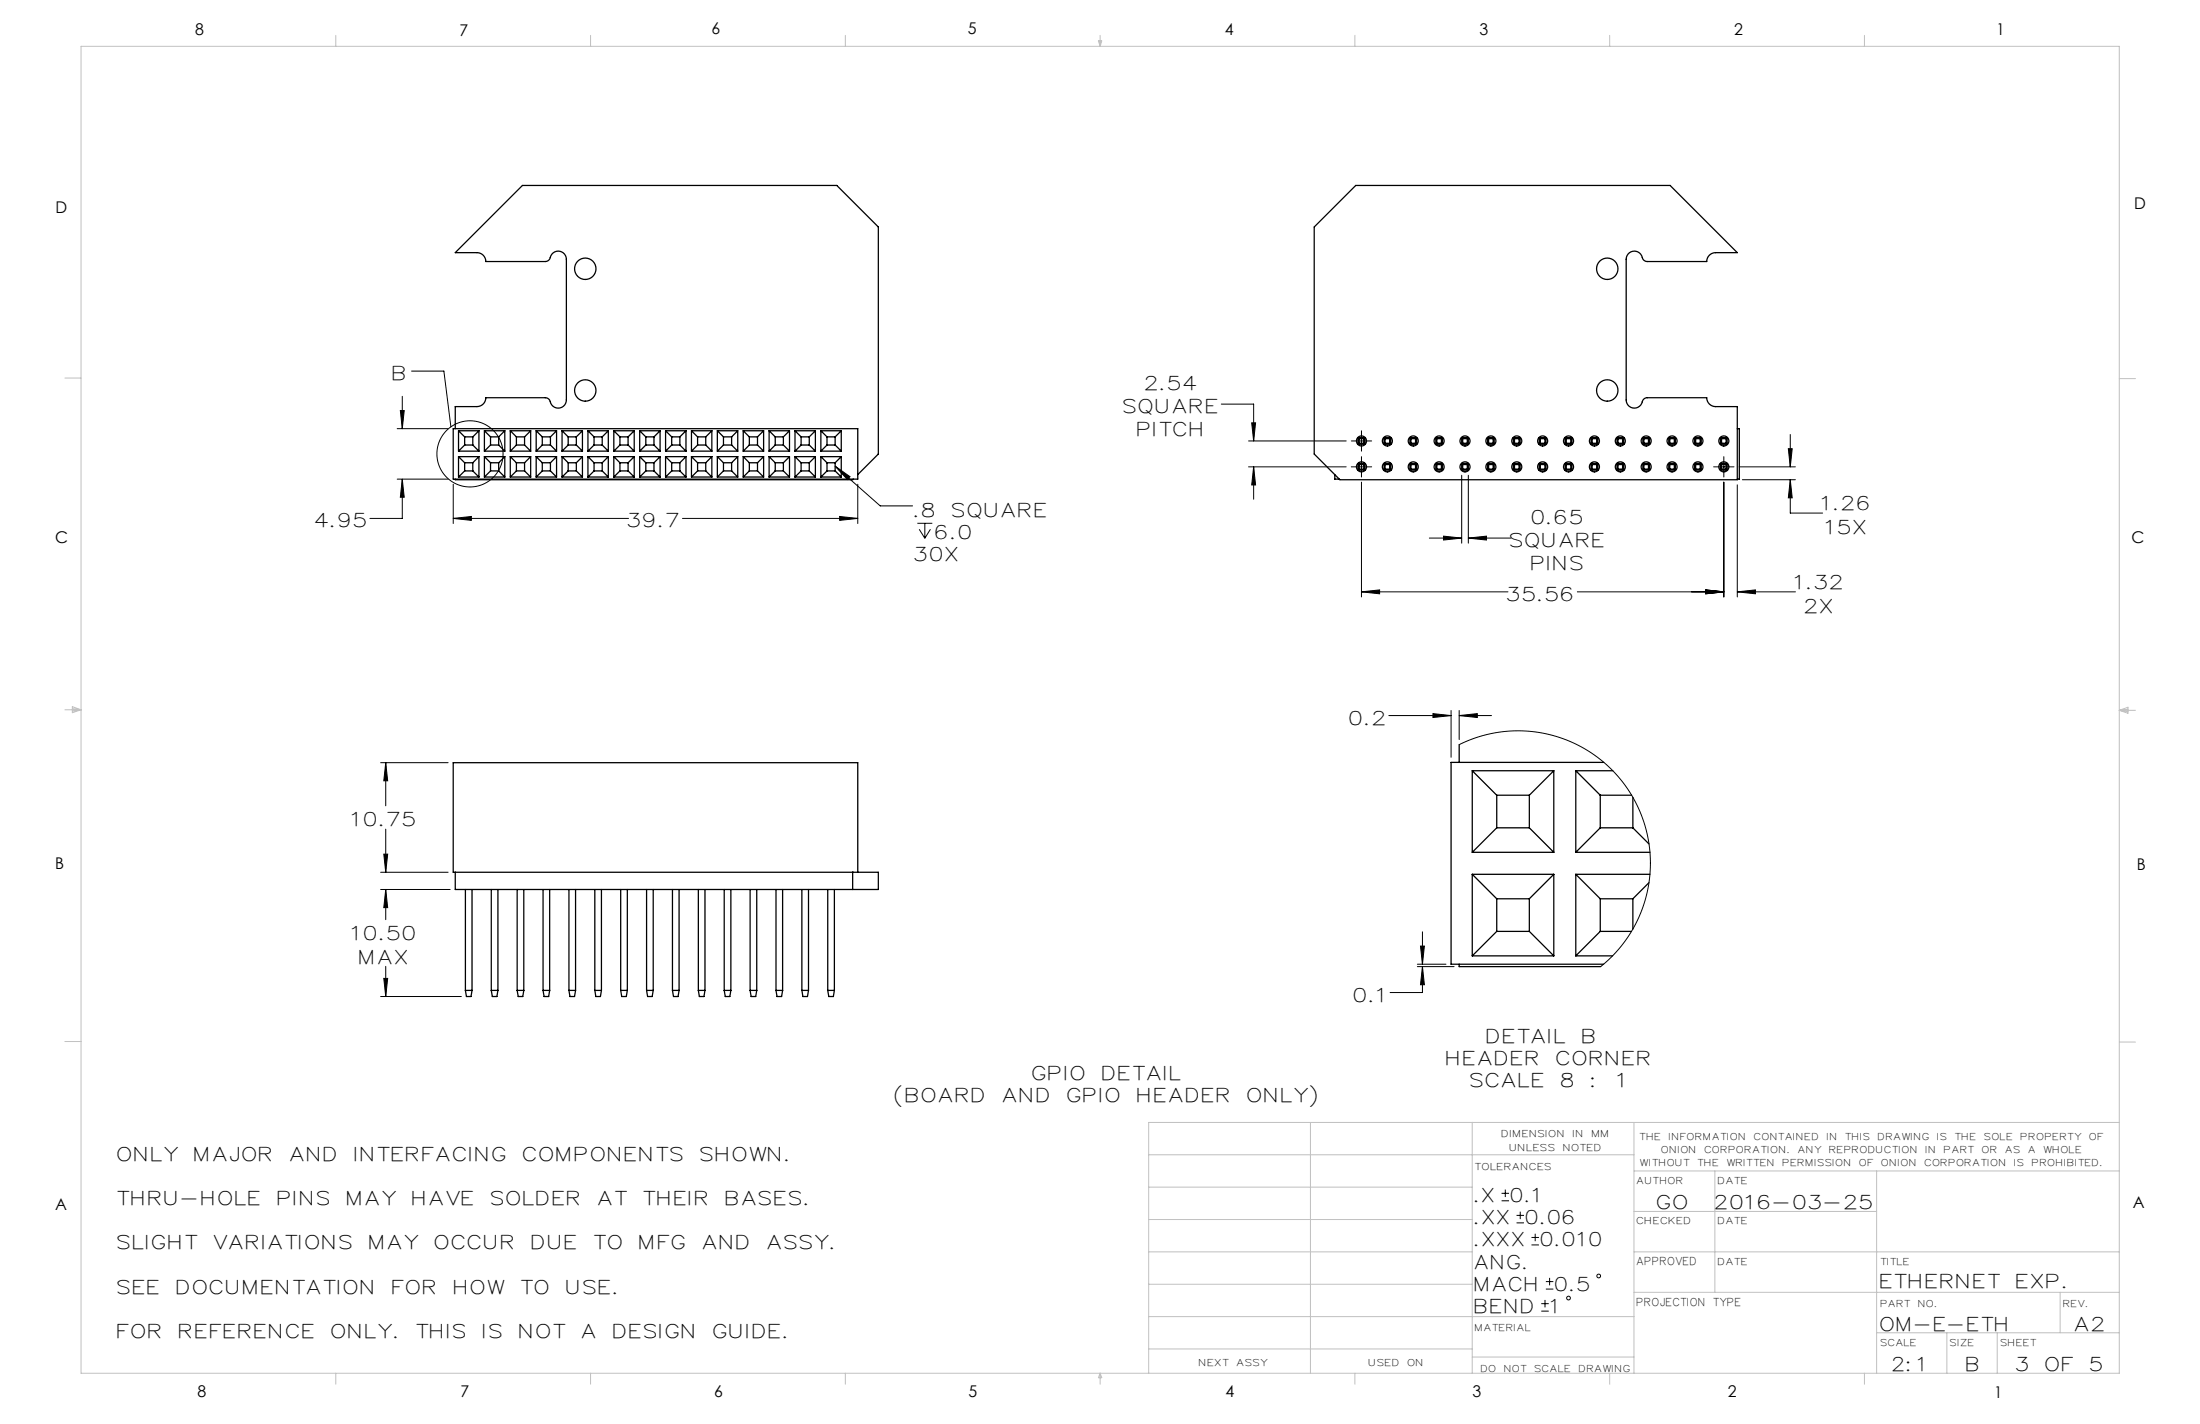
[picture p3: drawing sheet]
<svg xmlns="http://www.w3.org/2000/svg" width="432mm" height="279mm" viewBox="0 0 432 279" stroke-linecap="round" stroke-linejoin="round" font-family="sans-serif">
<g fill="none" stroke="#000" stroke-width=".2">
<path d="M79 77.8v6.3M80.8 72.8h6.3l1.4 10.9M239.7 79.3h6.4v7.2M78 84.1h10M78 94h10M78.6 80.6h.7l-.3 3.5zM79 94v7.7h-6.4M79 94l.3 3.6h-.7zM89 95v7.7M163.9 91.5l2.9 2-.5 .6zM163.9 91.5l8.9 7.8h6.3M168.4 95v7.7"/>
<path d="M245.1 91.6h19.1M245.1 86.5h19.1M245.7 83h.7l-.3 3.5zM246.1 91.6v6.3M246.1 91.6l.3 3.6h-.7zM265.2 91.6h4M265.2 86.5h4M267.2 94.6v22.5M267.2 84.5v4M267.2 89.6v4M286.9 93.2v13.4M288.2 93.2v13.4"/>
<path d="M336.3 91.6h4M338.3 89.6v4M338.3 94.6v22.5M341 95.1v22M341.3 91.6h11.1M342 94.1h10.4M351 88h.8l-.4 3.6zM351.4 94.1v6.6h6.3M351.4 85.2v6.4M351.4 94.1l.4 3.6h-.8zM89 101.7h34.4M89 101.7l3.5-.4v.8z"/>
<path d="M134 101.7h34.4M164.8 101.3l3.6 .4-3.6 .4zM180.1 102.7h2.9M180.4 103.8l1.1 1.8M181.5 102.7v2.9M182.6 103.8l-1.1 1.8M267.2 116.1l3.6-.4v.8zM267.2 116.1h28.8M280.5 105.6h6.4M283.3 105.2l3.6 .4-3.6 .4zM288.2 105.6l3.5-.4v.8zM288.2 105.6h8.3"/>
<path d="M309.6 116.1h28.7M334.8 115.7l3.5 .4-3.5 .4zM341 116.1l3.5-.4v.8zM341 116.1h11.4M284.8 139.4v9.2M286.4 139.4v5.7M74.7 149.6h13.3M75.7 149.6v8.5M75.7 149.6l.4 3.6h-.8zM272.6 140.4h12.2M281.2 140l3.6 .4-3.6 .4zM286.4 140.4h6.3"/>
<path d="M286.4 140.4l3.6-.4v.8zM286.4 146.1l2.1-.9 2.2-.8 2.5-.6 2.3-.3 2.3-.1 2.3 .1 2.6 .3 2.2 .5 2.2 .8 2.2 .9 2.2 1.2 1.9 1.3 1.9 1.5 1.7 1.7 1.5 1.7 1.3 1.9 1.2 2.1 1 2.1 .8 2.4 .6 2.3 .4 2.2 .1 2.4v2.5l-.3 2.3-.5 2.3-.7 2.2-.9 2.1-1.1 2.3-1.3 2-1.4 1.8-1.7 1.7-1.8 1.7M74.7 174.5h13.7M74.7 171.1h13.3M75.3 167.6h.8l-.4 3.5zM75.7 162.7v8.4M75.7 174.5v5.9M75.7 174.5l.4 3.6h-.8zM74.7 195.5h15.8M75.3 192h.8l-.4 3.5zM75.7 189.6v5.9M278.2 189.2h5.6"/>
<path d="M278.2 189.7h7.2M278.8 185.6h.8l-.4 3.6zM279.2 189.7v5h-6.4M279.2 182.8v6.4M279.2 189.7l.4 3.5h-.8zM294.7 235.6h1.5M294.7 234.1h1.5M295.4 233.4v1.5M297.7 239.9h1.4M297.7 238.5h1.4M298.4 237.7v1.5M300.6 244.3h1.5"/>
<path d="M300.6 242.8h1.5M301.3 242.1v1.4M302.5 257.3h1.5M302.5 255.8h1.5M303.2 255.1v1.4M303.4 252.9h1.5M303.4 251.5h1.5M304.1 250.7v1.5"/>
<circle cx="92.2" cy="89.1" r="6.5"/>
<circle cx="307.9" cy="254.7" r=".37"/>
<circle cx="313.8" cy="250.4" r=".37"/>
</g>
<g fill="none" stroke="#c0c0c0" stroke-width=".2">
<path d="M15.9 9.1h400.1v260.3h-400.1zM65.9 6.9v2.2M115.9 6.9v2.2M165.9 6.9v2.2M215.6 8h.6l-.3 1.1zM215.7 8l.2 1.1M215.9 6.9v2.2M216 8l-.1 1.1M265.9 6.9v2.2M315.9 6.9v2.2M365.9 6.9v2.2M12.7 74.2h3.2"/>
<path d="M416 74.3h3.1M12.7 139.3h3.2M14.2 139l1.7 .3M14.2 138.7l1.7 .6-1.7 .5zM15.9 139.3l-1.7 .2M416 139.4h3.1M416 139.4l1.7-.6v1.1zM416 139.4l1.7 .2M417.7 139.1l-1.7 .3M12.7 204.4h3.2M416 204.5h3.1M225.5 226.6h95.2"/>
<path d="M225.5 239.3h63.5M225.5 232.9h63.5M257.2 220.2v49.2M289 220.2v49.2M320.7 220.2v49.2M320.7 237.7h47.6M320.7 229.8h95.3M336.6 229.8v23.8M368.3 229.8v39.6M416 220.2h-190.5v49.2M225.5 258.3h95.2M225.5 245.6h63.5"/>
<path d="M225.5 252h63.5M320.7 253.6h95.3M320.7 245.6h95.3M404.3 253.6v7.9M65.9 269.4v2.2M115.9 269.4v2.2M165.9 269.4v2.2M215.9 269.4v2.2M215.9 269.4l.3 .9h-.6zM225.5 264.7h63.5M265.9 269.4v2.2M289 266.3h31.7"/>
<path d="M315.9 269.4v2.2M365.9 269.4v2.2M368.3 261.5h47.7M382.1 261.5v7.9M392 261.5v7.9"/>
</g>
<g fill="#000">
<path d="M163.9 91.5l2.9 2-.5 .6z"/>
<path d="M75.7 174.5l.4 3.6h-.8zM75.3 192h.8l-.4 3.5zM75.7 149.6l.4 3.6h-.8zM75.3 167.6h.8l-.4 3.5zM89 101.7l3.5-.4v.8zM164.8 101.3l3.6 .4-3.6 .4zM78.6 80.6h.7l-.3 3.5zM79 94l.3 3.6h-.7zM351 88h.8l-.4 3.6zM351.4 94.1l.4 3.6h-.8zM334.8 115.7l3.5 .4-3.5 .4zM267.2 116.1l3.6-.4v.8zM245.7 83h.7l-.3 3.5zM246.1 91.6l.3 3.6h-.7zM283.3 105.2l3.6 .4-3.6 .4zM288.2 105.6l3.5-.4v.8zM334.8 115.7l3.5 .4-3.5 .4zM341 116.1l3.5-.4v.8zM278.8 185.6h.8l-.4 3.6zM279.2 189.7l.4 3.5h-.8zM281.2 140l3.6 .4-3.6 .4zM286.4 140.4l3.6-.4v.8z"/>
</g>
<g fill="none" stroke="#000" stroke-width=".25">
<path d="M257.9 44.5l8.2-8.1h61.7l13.2 13.2h-4.3a1.74 1.74 0 0 0-1.7 1.7h-11.7a1.14 1.14 0 0 1-1.1-1.1 1.6 1.6 0 0 0-1.8-.9 1.6 1.6 0 0 0-1.2 1.6v27.6a1.65 1.65 0 0 0 1.6 1.6 1.65 1.65 0 0 0 1.7-1.6l.3-.3 .5-.2h11.7a1.74 1.74 0 0 0 1.7 1.8h4.3v14.3h-78l-5.1-5zM89 84.1h79.4v9.9h-79.4zM89.4 84.1v-4.3h4.2a1.74 1.74 0 0 0 1.8-1.8h11.6a1.14 1.14 0 0 1 1.1 1.2 1.6 1.6 0 0 0 1.8 .8 1.6 1.6 0 0 0 1.3-1.5v-27.6a1.65 1.65 0 0 0-1.7-1.6 1.65 1.65 0 0 0-1.6 1.5l-.4 .4-.5 .1h-11.6a1.74 1.74 0 0 0-1.8-1.7h-4.2l13.1-13.2h61.7l8.2 8.1v44.6l-4 4M89.4 94v.1h78l.1-.1M90 84.5h4M90 84.5v4M90 89.6v4M90 88.5h4M90 89.6h4M90 93.6h4M90 84.5l1.2 1.2M90 89.6l1.2 1.2"/>
<path d="M91.2 85.7h1.6M91.2 92.4l-1.2 1.2M91.2 87.3l-1.2 1.2M91.2 85.7v1.6M91.2 90.8v1.6M91.2 87.3h1.6M91.2 90.8h1.6M91.2 92.4h1.6M92.8 87.3l1.2 1.2M92.8 85.7v1.6M92.8 90.8v1.6M92.8 92.4l1.2 1.2"/>
<path d="M94 89.6l-1.2 1.2M94 84.5v4M94 89.6v4M94 84.5l-1.2 1.2M95.1 84.5h4M95.1 84.5l1.2 1.2M95.1 88.5h4M95.1 84.5v4M95.1 89.6v4M95.1 89.6h4M95.1 93.6h4M95.1 89.6l1.2 1.2"/>
<path d="M96.3 85.7h1.6M96.3 87.3l-1.2 1.2M96.3 92.4l-1.2 1.2M96.3 85.7v1.6M96.3 90.8v1.6M96.3 87.3h1.6M96.3 90.8h1.6M96.3 92.4h1.6M97.9 85.7v1.6M97.9 90.8v1.6M97.9 87.3l1.2 1.2M97.9 92.4l1.2 1.2"/>
<path d="M99.1 84.5l-1.2 1.2M99.1 84.5v4M99.1 89.6v4M99.1 89.6l-1.2 1.2M100.2 84.5h4M100.2 89.6l1.2 1.2M100.2 88.5h4M100.2 89.6h4M100.2 93.6h4M100.2 84.5v4M100.2 89.6v4M100.2 84.5l1.2 1.2"/>
<path d="M101.4 85.7h1.6M101.4 92.4l-1.2 1.2M101.4 87.3l-1.2 1.2M101.4 85.7v1.6M101.4 90.8v1.6M101.4 87.3h1.6M101.4 90.8h1.6M101.4 92.4h1.6M103 92.4l1.2 1.2M103 85.7v1.6M103 90.8v1.6M103 87.3l1.2 1.2"/>
<path d="M104.2 89.6l-1.2 1.2M104.2 84.5v4M104.2 89.6v4M104.2 84.5l-1.2 1.2M105.2 84.5h4M105.2 84.5v4M105.2 89.6v4M105.2 84.5l1.2 1.2M105.2 88.5h4M105.2 89.6h4M105.2 93.6h4M105.2 89.6l1.2 1.2"/>
<path d="M106.4 85.7h1.6M106.4 85.7v1.6M106.4 90.8v1.6M106.4 87.3l-1.2 1.2M106.4 92.4l-1.2 1.2M106.4 87.3h1.6M106.4 90.8h1.6M106.4 92.4h1.6M108 87.3l1.2 1.2M108 85.7v1.6M108 90.8v1.6M108 92.4l1.2 1.2"/>
<path d="M109.2 84.5l-1.2 1.2M109.2 84.5v4M109.2 89.6v4M109.2 89.6l-1.2 1.2M110.3 84.5h4M110.3 89.6l1.2 1.2M110.3 88.5h4M110.3 89.6h4M110.3 93.6h4M110.3 84.5v4M110.3 89.6v4M110.3 84.5l1.2 1.2"/>
<path d="M111.5 85.7h1.6M111.5 85.7v1.6M111.5 90.8v1.6M111.5 87.3l-1.2 1.2M111.5 92.4l-1.2 1.2M111.5 87.3h1.6M111.5 90.8h1.6M111.5 92.4h1.6M113.1 87.3l1.2 1.2M113.1 85.7v1.6M113.1 90.8v1.6M113.1 92.4l1.2 1.2"/>
<path d="M114.3 84.5v4M114.3 89.6v4M114.3 84.5l-1.2 1.2M114.3 89.6l-1.2 1.2M115.4 84.5h4M115.4 88.5h4M115.4 84.5v4M115.4 89.6v4M115.4 89.6h4M115.4 93.6h4M115.4 89.6l1.2 1.2M115.4 84.5l1.2 1.2"/>
<path d="M116.6 85.7h1.6M116.6 85.7v1.6M116.6 90.8v1.6M116.6 87.3l-1.2 1.2M116.6 92.4l-1.2 1.2M116.6 87.3h1.6M116.6 90.8h1.6M116.6 92.4h1.6M118.2 87.3l1.2 1.2M118.2 85.7v1.6M118.2 90.8v1.6M118.2 92.4l1.2 1.2"/>
<path d="M119.4 84.5v4M119.4 89.6v4M119.4 84.5l-1.2 1.2M119.4 89.6l-1.2 1.2M120.5 84.5h4M120.5 88.5h4M120.5 89.6h4M120.5 93.6h4M120.5 84.5v4M120.5 89.6v4M120.5 89.6l1.2 1.2M120.5 84.5l1.2 1.2"/>
<path d="M121.7 85.7h1.6M121.7 92.4l-1.2 1.2M121.7 87.3l-1.2 1.2M121.7 85.7v1.6M121.7 90.8v1.6M121.7 87.3h1.6M121.7 90.8h1.6M121.7 92.4h1.6M123.3 92.4l1.2 1.2M123.3 85.7v1.6M123.3 90.8v1.6M123.3 87.3l1.2 1.2"/>
<path d="M124.5 89.6l-1.2 1.2M124.5 84.5v4M124.5 89.6v4M124.5 84.5l-1.2 1.2M125.6 84.5h4M125.6 84.5v4M125.6 89.6v4M125.6 84.5l1.2 1.2M125.6 88.5h4M125.6 89.6h4M125.6 93.6h4M125.6 89.6l1.2 1.2"/>
<path d="M126.8 85.7h1.6M126.8 85.7v1.6M126.8 90.8v1.6M126.8 87.3l-1.2 1.2M126.8 92.4l-1.2 1.2M126.8 87.3h1.6M126.8 90.8h1.6M126.8 92.4h1.6M128.4 87.3l1.2 1.2M128.4 92.4l1.2 1.2M128.4 85.7v1.6M128.4 90.8v1.6"/>
<path d="M129.6 84.5l-1.2 1.2M129.6 84.5v4M129.6 89.6v4M129.6 89.6l-1.2 1.2M130.6 84.5h4M130.6 89.6l1.2 1.2M130.6 88.5h4M130.6 89.6h4M130.6 93.6h4M130.6 84.5v4M130.6 89.6v4M130.6 84.5l1.2 1.2"/>
<path d="M131.8 85.7h1.6M131.8 85.7v1.6M131.8 90.8v1.6M131.8 87.3l-1.2 1.2M131.8 87.3h1.6M131.8 90.8h1.6M131.8 92.4l-1.2 1.2M131.8 92.4h1.6M133.4 92.4l1.2 1.2M133.4 87.3l1.2 1.2M133.4 85.7v1.6M133.4 90.8v1.6"/>
<path d="M134.6 84.5v4M134.6 89.6v4M134.6 84.5l-1.2 1.2M134.6 89.6l-1.2 1.2M135.7 84.5h4M135.7 88.5h4M135.7 84.5v4M135.7 89.6v4M135.7 89.6h4M135.7 93.6h4M135.7 89.6l1.2 1.2M135.7 84.5l1.2 1.2"/>
<path d="M136.9 85.7h1.6M136.9 92.4l-1.2 1.2M136.9 87.3l-1.2 1.2M136.9 85.7v1.6M136.9 90.8v1.6M136.9 87.3h1.6M136.9 90.8h1.6M136.9 92.4h1.6M138.5 92.4l1.2 1.2M138.5 85.7v1.6M138.5 90.8v1.6M138.5 87.3l1.2 1.2"/>
<path d="M139.7 84.5v4M139.7 89.6v4M139.7 89.6l-1.2 1.2M139.7 84.5l-1.2 1.2M140.8 84.5h4M140.8 88.5h4M140.8 89.6h4M140.8 93.6h4M140.8 84.5v4M140.8 89.6v4M140.8 84.5l1.2 1.2M140.8 89.6l1.2 1.2"/>
<path d="M142 92.4l-1.2 1.2M142 85.7h1.6M142 85.7v1.6M142 90.8v1.6M142 87.3l-1.2 1.2M142 87.3h1.6M142 90.8h1.6M142 92.4h1.6M143.6 87.3l1.2 1.2M143.6 92.4l1.2 1.2M143.6 85.7v1.6M143.6 90.8v1.6"/>
<path d="M144.8 89.6l-1.2 1.2M144.8 84.5v4M144.8 89.6v4M144.8 84.5l-1.2 1.2M145.9 84.5h4M145.9 84.5l1.2 1.2M145.9 88.5h4M145.9 84.5v4M145.9 89.6v4M145.9 89.6h4M145.9 93.6h4M145.9 89.6l1.2 1.2"/>
<path d="M147.1 87.3l-1.2 1.2M147.1 85.7h1.6M147.1 92.4l-1.2 1.2M147.1 85.7v1.6M147.1 90.8v1.6M147.1 87.3h1.6M147.1 90.8h1.6M147.1 92.4h1.6M148.7 85.7v1.6M148.7 90.8v1.6M148.7 87.3l1.2 1.2M148.7 92.4l1.2 1.2"/>
<path d="M149.9 84.5l-1.2 1.2M149.9 84.5v4M149.9 89.6v4M149.9 89.6l-1.2 1.2M151 84.5h4M151 89.6l1.2 1.2M151 88.5h4M151 89.6h4M151 93.6h4M151 84.5v4M151 89.6v4M151 84.5l1.2 1.2"/>
<path d="M152.2 85.7h1.6M152.2 85.7v1.6M152.2 90.8v1.6M152.2 87.3l-1.2 1.2M152.2 92.4l-1.2 1.2M152.2 87.3h1.6M152.2 90.8h1.6M152.2 92.4h1.6M153.8 92.4l1.2 1.2M153.8 87.3l1.2 1.2M153.8 85.7v1.6M153.8 90.8v1.6"/>
<path d="M155 84.5v4M155 89.6v4M155 84.5l-1.2 1.2M155 89.6l-1.2 1.2M156 84.5h4M156 88.5h4M156 84.5v4M156 89.6v4M156 89.6h4M156 93.6h4M156 84.5l1.2 1.2M156 89.6l1.2 1.2"/>
<path d="M157.2 85.7h1.6M157.2 85.7v1.6M157.2 90.8v1.6M157.2 87.3l-1.2 1.2M157.2 92.4l-1.2 1.2M157.2 87.3h1.6M157.2 90.8h1.6M157.2 92.4h1.6M158.8 87.3l1.2 1.2M158.8 85.7v1.6M158.8 90.8v1.6M158.8 92.4l1.2 1.2"/>
<path d="M160 84.5v4M160 89.6v4M160 84.5l-1.2 1.2M160 89.6l-1.2 1.2M161.1 84.5h4M161.1 88.5h4M161.1 89.6h4M161.1 93.6h4M161.1 84.5v4M161.1 89.6v4M161.1 89.6l1.2 1.2M161.1 84.5l1.2 1.2"/>
<path d="M162.3 85.7h1.6M162.3 87.3l-1.2 1.2M162.3 85.7v1.6M162.3 90.8v1.6M162.3 87.3h1.6M162.3 92.4l-1.2 1.2M162.3 90.8h1.6M162.3 92.4h1.6M163.9 85.7v1.6M163.9 90.8v1.6M163.9 87.3l1.2 1.2M163.9 92.4l1.2 1.2"/>
<path d="M165.1 84.5v4M165.1 89.6v4M165.1 84.5l-1.2 1.2M165.1 89.6l-1.2 1.2M262 93.1v.9h.9M266.6 92.2h1.3M266.6 90.9h1.3M266.6 87.2h1.3M266.6 85.9h1.3M266.6 85.9l.2 .2M266.6 90.9l.2 .2M266.6 85.9v1.3"/>
<path d="M266.6 90.9v1.3M266.8 92h.9M266.8 91.1h.9M266.8 87h.9M266.8 86.1h.9M266.8 92l-.2 .2M266.8 86.1v.9M266.8 91.1v.9M266.8 87l-.2 .2M267.7 87l.2 .2M267.7 86.1v.9M267.7 91.1v.9"/>
<path d="M267.7 92l.2 .2M267.9 90.9l-.2 .2M267.9 85.9v1.3M267.9 90.9v1.3M267.9 85.9l-.2 .2M271.7 92.2h1.3M271.7 90.9h1.3M271.7 87.2h1.3M271.7 85.9h1.3M271.7 85.9l.2 .2M271.7 90.9l.2 .2M271.7 85.9v1.3"/>
<path d="M271.7 90.9v1.3M271.9 92h.9M271.9 91.1h.9M271.9 87h.9M271.9 86.1h.9M271.9 92l-.2 .2M271.9 86.1v.9M271.9 91.1v.9M271.9 87l-.2 .2M272.8 87l.2 .2M272.8 86.1v.9M272.8 91.1v.9"/>
<path d="M272.8 92l.2 .2M273 90.9l-.2 .2M273 85.9v1.3M273 90.9v1.3M273 85.9l-.2 .2M276.7 92.2h1.3M276.7 90.9h1.3M276.7 87.2h1.3M276.7 85.9h1.3M276.7 85.9l.2 .2M276.7 90.9l.2 .2M276.7 85.9v1.3"/>
<path d="M276.7 90.9v1.3M276.9 92h.9M276.9 91.1h.9M276.9 87h.9M276.9 86.1h.9M276.9 92l-.2 .2M276.9 86.1v.9M276.9 91.1v.9M276.9 87l-.2 .2M277.8 87l.2 .2M277.8 92l.2 .2M277.8 86.1v.9"/>
<path d="M277.8 91.1v.9M278 90.9l-.2 .2M278 85.9v1.3M278 90.9v1.3M278 85.9l-.2 .2M281.8 92.2h1.3M281.8 90.9h1.3M281.8 87.2h1.3M281.8 85.9h1.3M281.8 85.9l.2 .2M281.8 90.9l.2 .2M281.8 85.9v1.3"/>
<path d="M281.8 90.9v1.3M282 92h.9M282 91.1h.9M282 87h.9M282 86.1h.9M282 92l-.2 .2M282 86.1v.9M282 91.1v.9M282 87l-.2 .2M282.9 87l.2 .2M282.9 86.1v.9M282.9 91.1v.9"/>
<path d="M282.9 92l.2 .2M283.1 90.9l-.2 .2M283.1 85.9v1.3M283.1 90.9v1.3M283.1 85.9l-.2 .2M286.9 92.2h1.3M286.9 90.9h1.3M286.9 87.2h1.3M286.9 85.9h1.3M286.9 85.9l.2 .2M286.9 90.9l.2 .2M286.9 85.9v1.3"/>
<path d="M286.9 90.9v1.3M287.1 92h.9M287.1 91.1h.9M287.1 87h.9M287.1 86.1h.9M287.1 92l-.2 .2M287.1 86.1v.9M287.1 91.1v.9M287.1 87l-.2 .2M288 87l.2 .2M288 92l.2 .2M288 86.1v.9"/>
<path d="M288 91.1v.9M288.2 90.9l-.2 .2M288.2 85.9v1.3M288.2 90.9v1.3M288.2 85.9l-.2 .2M292 92.2h1.3M292 90.9h1.3M292 87.2h1.3M292 85.9h1.3M292 85.9l.2 .2M292 90.9l.2 .2M292 85.9v1.3"/>
<path d="M292 90.9v1.3M292.2 92h.9M292.2 91.1h.9M292.2 87h.9M292.2 86.1h.9M292.2 92l-.2 .2M292.2 86.1v.9M292.2 91.1v.9M292.2 87l-.2 .2M293.1 87l.2 .2M293.1 86.1v.9M293.1 91.1v.9"/>
<path d="M293.1 92l.2 .2M293.3 90.9l-.2 .2M293.3 85.9v1.3M293.3 90.9v1.3M293.3 85.9l-.2 .2M297.1 92.2h1.3M297.1 90.9h1.3M297.1 87.2h1.3M297.1 85.9h1.3M297.1 90.9l.2 .2M297.1 85.9v1.3M297.1 90.9v1.3"/>
<path d="M297.1 85.9l.2 .2M297.3 92h.9M297.3 91.1h.9M297.3 87h.9M297.3 86.1h.9M297.3 92l-.2 .2M297.3 86.1v.9M297.3 91.1v.9M297.3 87l-.2 .2M298.2 86.1v.9M298.2 91.1v.9M298.2 92l.2 .2"/>
<path d="M298.2 87l.2 .2M298.4 90.9l-.2 .2M298.4 85.9v1.3M298.4 90.9v1.3M298.4 85.9l-.2 .2M302.1 92.2h1.3M302.1 90.9h1.3M302.1 87.2h1.3M302.1 85.9h1.3M302.1 90.9l.2 .2M302.1 85.9v1.3M302.1 90.9v1.3"/>
<path d="M302.1 85.9l.2 .2M302.3 92h.9M302.3 91.1h.9M302.3 87h.9M302.3 86.1h.9M302.3 92l-.2 .2M302.3 86.1v.9M302.3 91.1v.9M302.3 87l-.2 .2M303.2 92l.2 .2M303.2 86.1v.9M303.2 91.1v.9"/>
<path d="M303.2 87l.2 .2M303.4 90.9l-.2 .2M303.4 85.9v1.3M303.4 90.9v1.3M303.4 85.9l-.2 .2M307.2 92.2h1.3M307.2 90.9h1.3M307.2 87.2h1.3M307.2 85.9h1.3M307.2 85.9l.2 .2M307.2 90.9l.2 .2M307.2 85.9v1.3"/>
<path d="M307.2 90.9v1.3M307.4 92h.9M307.4 91.1h.9M307.4 87h.9M307.4 86.1h.9M307.4 92l-.2 .2M307.4 86.1v.9M307.4 91.1v.9M307.4 87l-.2 .2M308.3 87l.2 .2M308.3 86.1v.9M308.3 91.1v.9"/>
<path d="M308.3 92l.2 .2M308.5 90.9l-.2 .2M308.5 85.9v1.3M308.5 90.9v1.3M308.5 85.9l-.2 .2M312.3 92.2h1.3M312.3 90.9h1.3M312.3 87.2h1.3M312.3 85.9h1.3M312.3 85.9l.2 .2M312.3 90.9l.2 .2M312.3 85.9v1.3"/>
<path d="M312.3 90.9v1.3M312.5 92h.9M312.5 91.1h.9M312.5 87h.9M312.5 86.1h.9M312.5 92l-.2 .2M312.5 86.1v.9M312.5 91.1v.9M312.5 87l-.2 .2M313.4 87l.2 .2M313.4 86.1v.9M313.4 91.1v.9"/>
<path d="M313.4 92l.2 .2M313.6 90.9l-.2 .2M313.6 85.9v1.3M313.6 90.9v1.3M313.6 85.9l-.2 .2M317.4 92.2h1.3M317.4 90.9h1.3M317.4 87.2h1.3M317.4 85.9h1.3M317.4 85.9l.2 .2M317.4 90.9l.2 .2M317.4 85.9v1.3"/>
<path d="M317.4 90.9v1.3M317.6 92h.9M317.6 91.1h.9M317.6 87h.9M317.6 86.1h.9M317.6 92l-.2 .2M317.6 86.1v.9M317.6 91.1v.9M317.6 87l-.2 .2M318.5 87l.2 .2M318.5 86.1v.9M318.5 91.1v.9"/>
<path d="M318.5 92l.2 .2M318.7 90.9l-.2 .2M318.7 85.9v1.3M318.7 90.9v1.3M318.7 85.9l-.2 .2M322.5 92.2h1.3M322.5 90.9h1.3M322.5 87.2h1.3M322.5 85.9h1.3M322.5 85.9l.2 .2M322.5 90.9l.2 .2M322.5 85.9v1.3"/>
<path d="M322.5 90.9v1.3M322.7 92h.9M322.7 91.1h.9M322.7 87h.9M322.7 86.1h.9M322.7 92l-.2 .2M322.7 86.1v.9M322.7 91.1v.9M322.7 87l-.2 .2M323.6 87l.2 .2M323.6 92l.2 .2M323.6 86.1v.9"/>
<path d="M323.6 91.1v.9M323.8 90.9l-.2 .2M323.8 85.9v1.3M323.8 90.9v1.3M323.8 85.9l-.2 .2M327.5 92.2h1.3M327.5 90.9h1.3M327.5 87.2h1.3M327.5 85.9h1.3M327.5 85.9l.2 .2M327.5 90.9l.2 .2M327.5 85.9v1.3"/>
<path d="M327.5 90.9v1.3M327.7 92h.9M327.7 91.1h.9M327.7 87h.9M327.7 86.1h.9M327.7 92l-.2 .2M327.7 86.1v.9M327.7 91.1v.9M327.7 87l-.2 .2M328.6 87l.2 .2M328.6 92l.2 .2M328.6 86.1v.9"/>
<path d="M328.6 91.1v.9M328.8 90.9l-.2 .2M328.8 85.9v1.3M328.8 90.9v1.3M328.8 85.9l-.2 .2M332.6 85.9l.2 .2M332.6 92.2h1.3M332.6 90.9h1.3M332.6 87.2h1.3M332.6 85.9h1.3M332.6 90.9l.2 .2M332.6 85.9v1.3"/>
<path d="M332.6 90.9v1.3M332.8 92h.9M332.8 91.1h.9M332.8 92l-.2 .2M332.8 87h.9M332.8 86.1h.9M332.8 86.1v.9M332.8 91.1v.9M332.8 87l-.2 .2M333.7 87l.2 .2M333.7 92l.2 .2M333.7 86.1v.9"/>
<path d="M333.7 91.1v.9M333.9 90.9l-.2 .2M333.9 85.9v1.3M333.9 90.9v1.3M333.9 85.9l-.2 .2M337.7 90.9l.2 .2M337.7 92.2h1.3M337.7 90.9h1.3M337.7 85.9v1.3M337.7 90.9v1.3M337.7 85.9l.2 .2M337.7 87.2h1.3"/>
<path d="M337.7 85.9h1.3M337.9 92h.9M337.9 92l-.2 .2M337.9 86.1v.9M337.9 91.1v.9M337.9 91.1h.9M337.9 87l-.2 .2M337.9 87h.9M337.9 86.1h.9M338.8 92l.2 .2M338.8 86.1v.9M338.8 91.1v.9"/>
<path d="M338.8 87l.2 .2M339 90.9l-.2 .2M339 85.9v1.3M339 90.9v1.3M339 85.9l-.2 .2M341 84.1h.4v9.9h-.4M286.4 146.1v3.5M289 151.2h16M289 151.2v16M289 151.2l4.8 4.8M293.8 156h6.4M293.8 156v6.4"/>
<path d="M300.2 156v6.4M305 151.2v16M305 151.2l-4.8 4.8M309.3 151.2l4.8 4.8M309.3 151.2h7.2M309.3 151.2v16M314.1 156h6.1M314.1 156v6.4M314.8 149.6h-30v39.6h29.9M320.5 156.4v6M89.4 171.1v3.4h83v-3.4h-83.4v-21.5h79.4v21.5M91.3 174.5v19.8"/>
<path d="M92.6 174.5v19.8M96.4 174.5v19.8M97.7 174.5v19.8M101.5 174.5v19.8M102.8 174.5v19.8M106.6 174.5v19.8M107.9 174.5v19.8M111.7 174.5v19.8M113 174.5v19.8M116.7 174.5v19.8M118 174.5v19.8M121.8 174.5v19.8"/>
<path d="M123.1 174.5v19.8M126.9 174.5v19.8M128.2 174.5v19.8M132 174.5v19.8M133.3 174.5v19.8M137.1 174.5v19.8M138.4 174.5v19.8M142.1 174.5v19.8M143.4 174.5v19.8M147.2 174.5v19.8M148.5 174.5v19.8M152.3 174.5v19.8"/>
<path d="M153.6 174.5v19.8M157.4 174.5v19.8M158.7 174.5v19.8M162.5 174.5v19.8M163.8 174.5v19.8M167.4 171.1v3.4M289 171.5v16M289 167.2h16M289 171.5h16M289 171.5l4.8 4.8M293.8 162.4l-4.8 4.8M293.8 176.3v6.4"/>
<path d="M293.8 162.4h6.4M293.8 176.3h6.4M300.2 176.3v6.4M300.2 162.4l4.8 4.8M305 171.5v16M305 171.5l-4.8 4.8M309.3 167.2h14.5M309.3 171.5v16M309.3 171.5h14.5M309.3 171.5l4.8 4.8M314.1 176.3v6.4M314.1 162.4l-4.8 4.8"/>
<path d="M314.1 162.4h6.4M314.1 176.3h6.4M320.5 176.3v6M320.5 162.4l3.2 3.2M323.6 173.2l-3.1 3.1M91.3 194.3h1.3M91.3 194.3l.2 1.2h.9l.2-1.2M96.4 194.3h1.3M96.4 194.3l.2 1.2h.9l.2-1.2M101.5 194.3h1.3M101.5 194.3l.2 1.2h.9l.2-1.2M106.6 194.3h1.3"/>
<path d="M106.6 194.3l.2 1.2h.9l.2-1.2M111.7 194.3h1.3M111.7 194.3l.2 1.2h.9l.2-1.2M116.7 194.3h1.3M116.7 194.3l.2 1.2h.9l.2-1.2M121.8 194.3h1.3M121.8 194.3l.2 1.2h.9l.2-1.2M126.9 194.3h1.3M126.9 194.3l.2 1.2h.9l.2-1.2M132 194.3h1.3M132 194.3l.2 1.2h.9l.2-1.2M137.1 194.3h1.3"/>
<path d="M137.1 194.3l.2 1.2h.9l.2-1.2M142.1 194.3h1.3M142.1 194.3l.2 1.2h.9l.2-1.2M147.2 194.3h1.3M147.2 194.3l.2 1.2h.9l.2-1.2M152.3 194.3h1.3M152.3 194.3l.2 1.2h.9l.2-1.2M157.4 194.3h1.3M157.4 194.3l.2 1.2h.9l.2-1.2M162.5 194.3h1.3M162.5 194.3l.2 1.2h.9l.2-1.2M286.4 189.2v.5h27.8"/>
<path d="M289 187.5h16M293.8 182.7l-4.8 4.8M293.8 182.7h6.4M300.2 182.7l4.8 4.8M309.3 187.5h7.2M314.1 182.7l-4.8 4.8M314.1 182.7h6.1"/>
<circle cx="114.9" cy="52.7" r="2.1"/>
<circle cx="315.5" cy="52.7" r="2.1"/>
<circle cx="114.9" cy="76.6" r="2.1"/>
<circle cx="315.5" cy="76.6" r="2.1"/>
<circle cx="267.2" cy="86.5" r=".99"/>
<circle cx="267.2" cy="91.6" r=".99"/>
<circle cx="272.3" cy="86.5" r=".99"/>
<circle cx="272.3" cy="91.6" r=".99"/>
<circle cx="277.4" cy="86.5" r=".99"/>
<circle cx="277.4" cy="91.6" r=".99"/>
<circle cx="282.5" cy="86.5" r=".99"/>
<circle cx="282.5" cy="91.6" r=".99"/>
<circle cx="287.5" cy="86.5" r=".99"/>
<circle cx="287.5" cy="91.6" r=".99"/>
<circle cx="292.6" cy="86.5" r=".99"/>
<circle cx="292.6" cy="91.6" r=".99"/>
<circle cx="297.7" cy="86.5" r=".99"/>
<circle cx="297.7" cy="91.6" r=".99"/>
<circle cx="302.8" cy="86.5" r=".99"/>
<circle cx="302.8" cy="91.6" r=".99"/>
<circle cx="307.9" cy="86.5" r=".99"/>
<circle cx="307.9" cy="91.6" r=".99"/>
<circle cx="312.9" cy="86.5" r=".99"/>
<circle cx="312.9" cy="91.6" r=".99"/>
<circle cx="318" cy="86.5" r=".99"/>
<circle cx="318" cy="91.6" r=".99"/>
<circle cx="323.1" cy="86.5" r=".99"/>
<circle cx="323.1" cy="91.6" r=".99"/>
<circle cx="328.2" cy="86.5" r=".99"/>
<circle cx="328.2" cy="91.6" r=".99"/>
<circle cx="333.3" cy="86.5" r=".99"/>
<circle cx="333.3" cy="91.6" r=".99"/>
<circle cx="338.3" cy="86.5" r=".99"/>
<circle cx="338.3" cy="91.6" r=".99"/>
</g>
<g font-size="3.7">
<text x="77.2" y="74.5">B</text>
<text x="224.9" y="76.5">2.54</text>
<text x="220.7" y="81.1">SQUARE</text>
<text x="223.4" y="85.6">PITCH</text>
<text x="179.6" y="101.5">.8</text>
<text x="187" y="101.5">SQUARE</text>
<text x="357.7" y="100.1">1.26</text>
<text x="62" y="103.5">4.95</text>
<text x="123.4" y="103.5">39.7</text>
<text x="183.8" y="105.8">6.0</text>
<text x="296.5" y="107.3">SQUARE</text>
<text x="300.8" y="102.8">0.65</text>
<text x="358.5" y="104.7">15X</text>
<text x="179.6" y="110.2">30X</text>
<text x="300.7" y="111.9">PINS</text>
<text x="296" y="117.9">35.56</text>
<text x="352.4" y="115.6">1.32</text>
<text x="354.4" y="120.2">2X</text>
<text x="265" y="142.2">0.2</text>
<text x="69.2" y="162.2">10.75</text>
<text x="69.2" y="184.5">10.50</text>
<text x="70.7" y="189.1">MAX</text>
<text x="265.9" y="196.5">0.1</text>
<text x="284" y="208.9">HEADER</text>
<text x="292" y="204.6">DETAIL</text>
<text x="305.7" y="208.9">CORNER</text>
<text x="310.7" y="204.6">B</text>
<text x="202.8" y="211.8">GPIO</text>
<text x="216.5" y="211.8">DETAIL</text>
<text x="288.7" y="213.3">SCALE</text>
<text x="306.6" y="213.3">8</text>
<text x="312.5" y="213.3">:</text>
<text x="317.6" y="213.3">1</text>
<text x="175.8" y="216.1">(BOARD</text>
<text x="196.9" y="216.1">AND</text>
<text x="209.6" y="216.1">GPIO</text>
<text x="223.4" y="216.1">HEADER</text>
<text x="245" y="216.1">ONLY)</text>
<text x="23.2" y="227.8">ONLY</text>
<text x="38.3" y="227.8">MAJOR</text>
<text x="57.1" y="227.8">AND</text>
<text x="69.8" y="227.8">INTERFACING</text>
<text x="102.8" y="227.8">COMPONENTS</text>
<text x="137.6" y="227.8">SHOWN.</text>
<text x="23.2" y="236.5">THRU-HOLE</text>
<text x="54.7" y="236.5">PINS</text>
<text x="68.3" y="236.5">MAY</text>
<text x="81.1" y="236.5">HAVE</text>
<text x="96.5" y="236.5">SOLDER</text>
<text x="117.5" y="236.5">AT</text>
<text x="126.4" y="236.5">THEIR</text>
<text x="142.6" y="236.5">BASES.</text>
<text x="289.6" y="235.9">.X</text>
<text x="296.7" y="235.9">0.1</text>
<text x="325.4" y="237.1">GO</text>
<text x="336.7" y="237.1">2016-03-25</text>
<text x="23.2" y="245.1">SLIGHT</text>
<text x="42.1" y="245.1">VARIATIONS</text>
<text x="72.6" y="245.1">MAY</text>
<text x="85.5" y="245.1">OCCUR</text>
<text x="104.5" y="245.1">DUE</text>
<text x="116.8" y="245.1">TO</text>
<text x="125.7" y="245.1">MFG</text>
<text x="138.1" y="245.1">AND</text>
<text x="150.8" y="245.1">ASSY.</text>
<text x="289.6" y="244.6">.XXX</text>
<text x="289.6" y="240.2">.XX</text>
<text x="299.6" y="240.2">0.06</text>
<text x="302.6" y="244.6">0.010</text>
<text x="289.6" y="248.9">ANG.</text>
<text x="23.2" y="253.8">SEE</text>
<text x="34.8" y="253.8">DOCUMENTATION</text>
<text x="77.2" y="253.8">FOR</text>
<text x="89.2" y="253.8">HOW</text>
<text x="102.4" y="253.8">TO</text>
<text x="111.3" y="253.8">USE.</text>
<text x="289.6" y="257.6">BEND</text>
<text x="289.6" y="253.2">MACH</text>
<text x="304.5" y="257.6">1</text>
<text x="305.4" y="253.2">0.5</text>
<text x="369.2" y="252.8">ETHERNET</text>
<text x="395.9" y="252.8">EXP.</text>
<text x="23.2" y="262.5">FOR</text>
<text x="35.3" y="262.5">REFERENCE</text>
<text x="65.2" y="262.5">ONLY.</text>
<text x="81.8" y="262.5">THIS</text>
<text x="95" y="262.5">IS</text>
<text x="102.1" y="262.5">NOT</text>
<text x="114.3" y="262.5">A</text>
<text x="120.5" y="262.5">DESIGN</text>
<text x="140.2" y="262.5">GUIDE.</text>
<text x="369.2" y="261.2">OM-E-ETH</text>
<text x="407.4" y="261.2">A2</text>
<text x="371.6" y="269.1">2:1</text>
<text x="386.1" y="269.1">B</text>
<text x="395.9" y="269.1">3</text>
<text x="401.6" y="269.1">OF</text>
<text x="410.4" y="269.1">5</text>
</g>
<g font-size="3.2">
<text x="38.3" y="6.9">8</text>
<text x="90.2" y="7">7</text>
<text x="139.7" y="6.8">6</text>
<text x="190" y="6.8">5</text>
<text x="240.4" y="6.8">4</text>
<text x="290.4" y="6.9">3</text>
<text x="340.4" y="6.8">2</text>
<text x="391.9" y="6.9">1</text>
<text x="10.9" y="41.8">D</text>
<text x="418.9" y="41">D</text>
<text x="10.9" y="106.5">C</text>
<text x="418.4" y="106.6">C</text>
<text x="10.8" y="170.4">B</text>
<text x="419.4" y="170.8">B</text>
<text x="10.8" y="237.4">A</text>
<text x="418.6" y="237">A</text>
<text x="38.8" y="274.1">8</text>
<text x="90.4" y="274.1">7</text>
<text x="140.2" y="274.1">6</text>
<text x="190.1" y="274.1">5</text>
<text x="240.5" y="274.1">4</text>
<text x="289" y="274.1">3</text>
<text x="339.1" y="274.1">2</text>
<text x="391.4" y="274.4">1</text>
</g>
<g font-size="2.1">
<text x="321.3" y="248.2">APPROVED</text>
<text x="321.3" y="256.3">PROJECTION TYPE</text>
</g>
<g font-size="1.8">
<text x="294.9" y="223.2">DIMENSION</text>
<text x="296.4" y="225.8">UNLESS</text>
<text x="306.9" y="225.8">NOTED</text>
<text x="308.8" y="223.2">IN</text>
<text x="312.5" y="223.2">MM</text>
<text x="321.9" y="223.6">THE</text>
<text x="326.2" y="226.2">ONION</text>
<text x="327.7" y="223.6">INFORMATION</text>
<text x="334.7" y="226.2">CORPORATION.</text>
<text x="344.4" y="223.6">CONTAINED</text>
<text x="353" y="226.2">ANY</text>
<text x="358.7" y="223.6">IN</text>
<text x="359.1" y="226.2">REPRODUCTION</text>
<text x="362.3" y="223.6">THIS</text>
<text x="368.7" y="223.6">DRAWING</text>
<text x="378.1" y="226.2">IN</text>
<text x="380.4" y="223.6">IS</text>
<text x="381.7" y="226.2">PART</text>
<text x="383.8" y="223.6">THE</text>
<text x="389.1" y="226.2">OR</text>
<text x="389.6" y="223.6">SOLE</text>
<text x="393.7" y="226.2">AS</text>
<text x="396.7" y="223.6">PROPERTY</text>
<text x="398.2" y="226.2">A</text>
<text x="401.2" y="226.2">WHOLE</text>
<text x="410.2" y="223.6">OF</text>
<text x="289.6" y="229.5">TOLERANCES</text>
<text x="321.3" y="232.2">AUTHOR</text>
<text x="322" y="228.8">WITHOUT</text>
<text x="333.3" y="228.8">THE</text>
<text x="337.3" y="232.2">DATE</text>
<text x="339" y="228.8">WRITTEN</text>
<text x="350" y="228.8">PERMISSION</text>
<text x="365" y="228.8">OF</text>
<text x="369.4" y="228.8">ONION</text>
<text x="377.9" y="228.8">CORPORATION</text>
<text x="395.5" y="228.8">IS</text>
<text x="398.9" y="228.8">PROHIBITED.</text>
<text x="321.3" y="240.1">CHECKED</text>
<text x="337.3" y="240.1">DATE</text>
<text x="337.3" y="248.2">DATE</text>
<text x="369.2" y="248.2">TITLE</text>
<text x="369.2" y="256.4">PART</text>
<text x="376.6" y="256.4">NO.</text>
<text x="405.1" y="256.4">REV.</text>
<text x="289.6" y="261.1">MATERIAL</text>
<text x="235.4" y="268">NEXT</text>
<text x="242.8" y="268">ASSY</text>
<text x="268.8" y="268">USED</text>
<text x="276.4" y="268">ON</text>
<text x="290.8" y="269.1">DO</text>
<text x="295.3" y="269.1">NOT</text>
<text x="301.3" y="269.1">SCALE</text>
<text x="310" y="269.1">DRAWING</text>
<text x="369.2" y="264">SCALE</text>
<text x="382.8" y="264">SIZE</text>
<text x="392.8" y="264">SHEET</text>
</g>
</svg>
